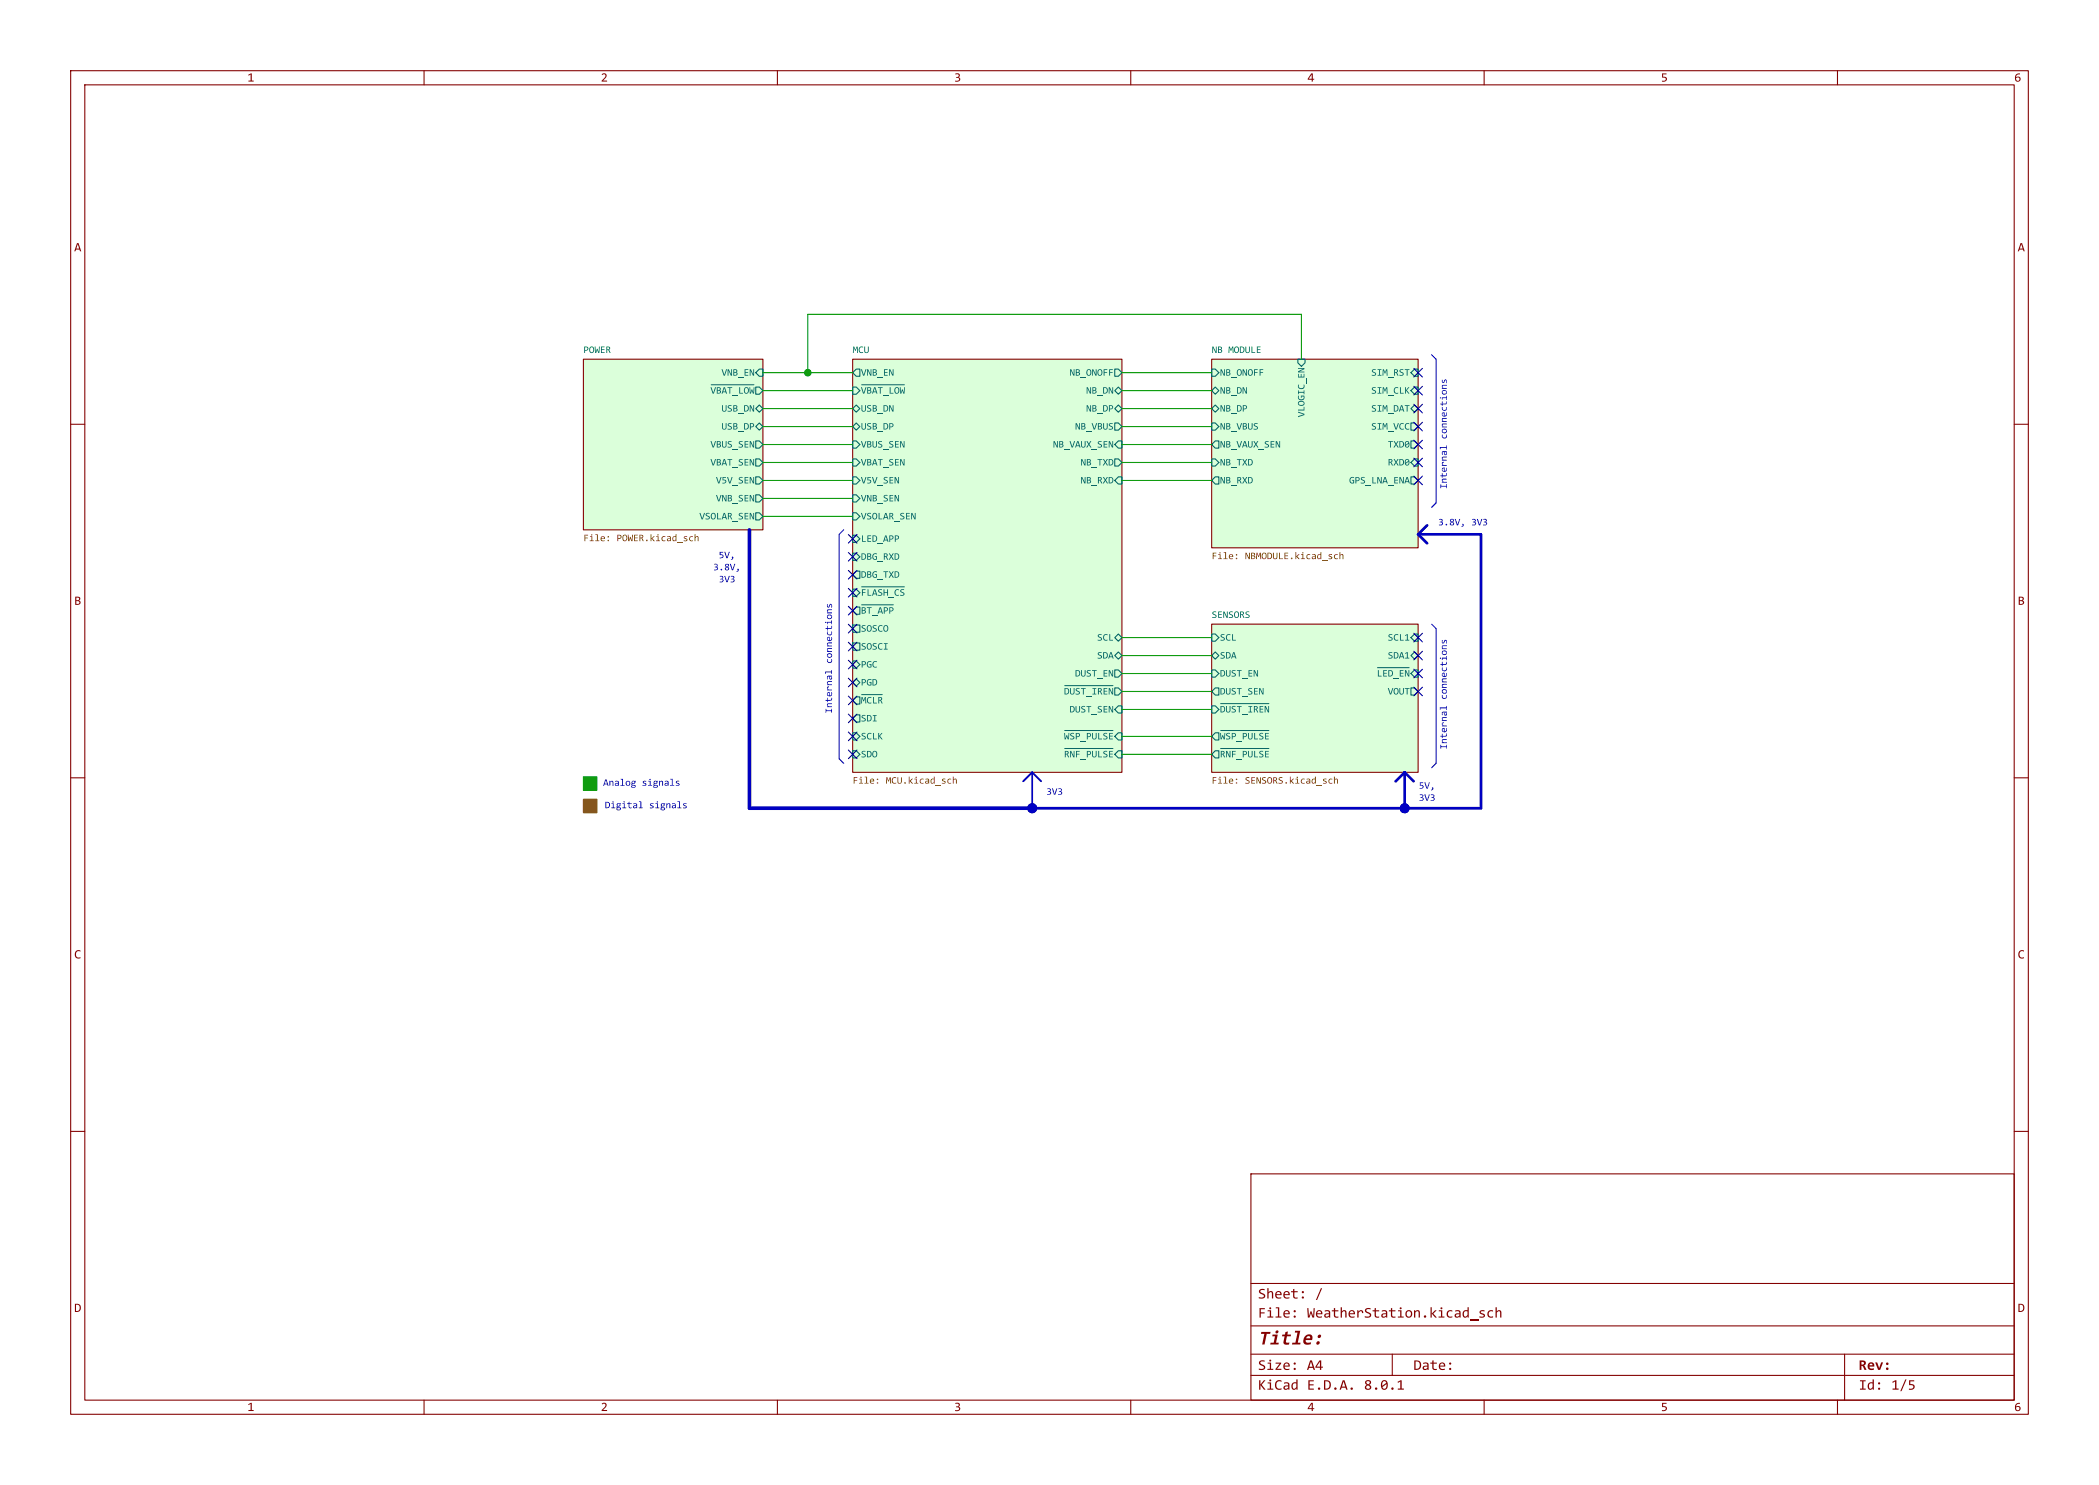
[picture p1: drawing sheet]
<svg xmlns="http://www.w3.org/2000/svg" width="297mm" height="210mm" viewBox="0 0 297 210" stroke-linecap="round" stroke-linejoin="round" font-family="sans-serif">
<g fill="none" stroke="#840000" stroke-width=".15">
<path d="M10 10h277v190h-277zM12 12h273v186h-273zM60 10v2M110 10v2M160 10v2M210 10v2M260 10v2M10 60h2M285 60h2M10 110h2M285 110h2M10 160h2"/>
<path d="M285 160h2M177 166h108v32h-108zM60 198v2M110 198v2M160 198v2M177 194.5h108M210 198v2M260 198v2"/>
</g>
<path d="M197.7 195.4l.6-.2v1.2h.3v.1h-.8v-.1h.3v-1l-.3 .2z" fill="#840000"/>
<path d="M177 191.5h108" fill="none" stroke="#840000" stroke-width=".15"/>
<g fill="#840000">
<circle cx="183.2" cy="192.8" r=".16"/>
<circle cx="183.2" cy="193.6" r=".16"/>
<circle cx="265.9" cy="195.6" r=".16"/>
<circle cx="265.9" cy="196.4" r=".16"/>
</g>
<path d="M177 187.5h108" fill="none" stroke="#840000" stroke-width=".15"/>
<g fill="#840000">
<path d="M184.7 188.9a.55 .55 0 0 1 .8-.2 .55 .55 0 0 1 .2 .8h-.9a.38 .38 0 0 0 .1 .4 .38 .38 0 0 0 .5 0l.1-.1v.3a.66 .66 0 0 1-.8 0 .66 .66 0 0 1-.2-.7v-.1h.9a.29 .29 0 0 0-.3-.4 .29 .29 0 0 0-.3 .4h-.3z"/>
<path d="M181.8 185.4a.46 .46 0 0 1 .5-.1 .46 .46 0 0 1 .2 .6h-.7a.45 .45 0 0 0 .6 .3v.1a.55 .55 0 0 1-.6 0 .55 .55 0 0 1-.2-.6h.7a.27 .27 0 0 0-.3-.3 .27 .27 0 0 0-.2 .3h-.2z"/>
<path d="M209.4 185.4l.7-.1v.2l-.3-.1a.17 .17 0 0 0-.2 0 .17 .17 0 0 0 0 .3 .43 .43 0 0 1 .5 .5l-.3 .1h-.5v-.2l.3 .1a.18 .18 0 0 0 .3 0 .18 .18 0 0 0-.1-.3l-.4-.2z"/>
<path d="M210.6 185.4l.5-.1h.2v.2a.39 .39 0 0 0-.7 .3 .39 .39 0 0 0 .7 .3v.2a.55 .55 0 0 1-.8-.1 .55 .55 0 0 1 .1-.8z"/>
<path d="M211.6 184.9h.2v.6a.35 .35 0 0 1 .4-.2 .35 .35 0 0 1 .2 .4v.6h-.1v-.6a.24 .24 0 0 0-.3-.3 .24 .24 0 0 0-.2 .2v.7h-.2z"/>
<circle cx="186.7" cy="189" r=".25"/>
<circle cx="186.5" cy="189.9" r=".25"/>
<circle cx="183.2" cy="185.4" r=".16"/>
<circle cx="183.2" cy="186.2" r=".16"/>
</g>
<path d="M177 181.5h108M197 191.5v3M261 191.5v6.5" fill="none" stroke="#840000" stroke-width=".15"/>
<g fill="#dbffda" stroke="#dbffda" stroke-width=".14">
<path d="M171.4 88.3h29.3v20.9h-29.3z"/>
<path d="M120.6 50.8h38.1v58.4h-38.1z"/>
<path d="M171.4 50.8h29.3v26.7h-29.3z"/>
<path d="M82.5 50.8h25.4v24.1h-25.4z"/>
</g>
<path d="M82.5 113h2v1.9h-2z" fill="#725600"/>
<circle cx="198.8" cy="114.3" r=".63" fill="#0000c8" stroke="#0000c8" stroke-width=".14"/>
<path d="M82.5 109.9h2v1.9h-2z" fill="#00c800"/>
<circle cx="146" cy="114.3" r=".63" fill="#0000c8" stroke="#0000c8" stroke-width=".14"/>
<path d="M171.4 88.3h29.3v20.9h-29.3z" fill="none" stroke="#840000" stroke-width=".15"/>
<path d="M172.7 99.5h6.8M194.9 94.4h4.5M172.7 105.9h6.8M172.7 103.3h6.8" fill="none" stroke="#006464" stroke-width=".14"/>
<path d="M171.4 99.8h.6l.5 .5-.5 .5h-.6zM171.4 89.7h.6l.5 .5-.5 .5h-.6zM171.4 92.7l.6-.5 .5 .5-.5 .5zM171.4 94.7h.6l.5 .6-.5 .5h-.6zM172 97.3h.5v1h-.5l-.6-.5zM199.6 92.7l.6-.5 .5 .5-.5 .5zM200.2 89.7h.5v1h-.5l-.6-.5zM172 106.2h.5v1h-.5l-.6-.5zM172 103.6h.5v1h-.5l-.6-.5z" fill="none" stroke="#006464" stroke-width=".15"/>
<g fill="#725600">
<path d="M174 110.2a.31 .31 0 0 1 .4 0 .31 .31 0 0 1 .1 .3h-.5l.1 .2h.4a.33 .33 0 0 1-.5 .1 .33 .33 0 0 1-.1-.4h.5a.19 .19 0 0 0-.2-.2 .19 .19 0 0 0-.2 .2h-.1z"/>
<circle cx="175" cy="110.2" r=".11"/>
<circle cx="175" cy="110.7" r=".11"/>
</g>
<path d="M120.6 50.8h38.1v58.4h-38.1z" fill="none" stroke="#840000" stroke-width=".15"/>
<path d="M120.6 57.8l.6-.5 .5 .5-.5 .5zM120.6 78.2h.6l.5 .5-.5 .5h-.6zM120.6 93.5h.6l.5 .5-.5 .5h-.6zM120.6 96.5l.6-.5 .5 .5-.5 .5zM120.6 90.9h1.1v1h-1.1zM121.2 80.8h.5v1h-.5l-.6-.5zM157.7 90.2l.5-.5 .5 .5-.5 .5zM157.7 92.7l.5-.5 .5 .5-.5 .5zM120.6 106.2h.6l.5 .5-.5 .5h-.6zM120.6 103.6h.6l.5 .5-.5 .5h-.6zM121.2 101.1h.5v1h-.5l-.6-.5z" fill="none" stroke="#006464" stroke-width=".15"/>
<g fill="#006464">
<path d="M121.9 98.6h.1l.2 .4 .2-.4h.1l.1 .9h-.2v-.8l-.2 .5-.2-.5v.8h-.1z"/>
<path d="M122.8 98.7l.4-.1h.1v.1a.34 .34 0 0 0-.5 .3 .34 .34 0 0 0 .5 .3v.2a.47 .47 0 0 1-.6-.2 .47 .47 0 0 1 .1-.6z"/>
<path d="M123.5 98.6h.2v.8h.4v.1h-.6z"/>
<path d="M124.3 98.6h.2a.24 .24 0 0 1 .3 .2 .24 .24 0 0 1-.2 .2l.3 .5h-.1l-.3-.4-.1 .4h-.1v-.8h.1v.3l.2-.1 .1-.1a.28 .28 0 0 0-.4-.1z"/>
</g>
<path d="M121.9 54.4h6.1M121.9 98.2h2.9M121.9 85.5h4.5M121.9 83h6.1M150.7 97h6.8M150.7 105.9h6.8M150.7 103.3h6.8" fill="none" stroke="#006464" stroke-width=".14"/>
<g fill="none" stroke="#006464" stroke-width=".15">
<path d="M120.6 54.7h.6l.5 .5-.5 .6h-.6zM121.2 52.2h.5v1h-.5l-.6-.5zM120.6 67.4h.6l.5 .5-.5 .6h-.6zM120.6 60.3l.6-.5 .5 .5-.5 .5zM120.6 72.5h.6l.5 .5-.5 .5h-.6zM120.6 62.4h.6l.5 .5-.5 .5h-.6zM120.6 64.9h.6l.5 .5-.5 .5h-.6zM120.6 70h.6l.5 .5-.5 .5h-.6zM120.6 75.7h.6l.5 .5-.5 .5h-.6zM120.6 88.4h1.1v1h-1.1zM120.6 83.3h.6l.5 .5-.5 .5h-.6zM121.2 98.6h.5v1h-.5l-.6-.5z"/>
<path d="M121.2 85.9h.5v1h-.5l-.6-.5z"/>
</g>
<g fill="#725600">
<path d="M123.2 110.2a.31 .31 0 0 1 .4 0 .31 .31 0 0 1 .1 .3h-.5l.1 .2h.4a.33 .33 0 0 1-.5 .1 .33 .33 0 0 1-.1-.4h.5a.19 .19 0 0 0-.2-.2 .19 .19 0 0 0-.2 .2h-.1z"/>
<circle cx="124.2" cy="110.2" r=".11"/>
<circle cx="124.2" cy="110.7" r=".11"/>
</g>
<path d="M171.4 50.8h29.3v26.7h-29.3z" fill="none" stroke="#840000" stroke-width=".15"/>
<path d="M171.4 59.8h.6l.5 .5-.5 .5h-.6zM171.4 55.2l.6-.5 .5 .5-.5 .6zM171.4 57.8l.6-.5 .5 .5-.5 .5zM171.4 52.2h.6l.5 .5-.5 .5h-.6zM200.2 52.2h.5v1h-.5l-.6-.5zM200.2 54.7h.5v1.1h-.5l-.6-.6zM200.2 57.3l.5 .5-.5 .5-.6-.5zM171.4 64.9h.6l.5 .5-.5 .5h-.6zM171.4 62.9l.6-.5h.5v1h-.5zM172 67.4h.5v1.1h-.5l-.6-.6zM199.6 62.4h.6l.5 .5-.5 .5h-.6zM200.2 64.9h.5v1h-.5l-.6-.5z" fill="none" stroke="#006464" stroke-width=".15"/>
<g fill="#725600">
<path d="M174 78.4a.31 .31 0 0 1 .4 0 .31 .31 0 0 1 .1 .4h-.5l.1 .2h.4a.33 .33 0 0 1-.5 .1 .33 .33 0 0 1-.1-.4h.5a.19 .19 0 0 0-.2-.2 .19 .19 0 0 0-.2 .2h-.1z"/>
<circle cx="175" cy="78.5" r=".11"/>
<circle cx="175" cy="79" r=".11"/>
</g>
<path d="M82.5 50.8h25.4v24.1h-25.4z" fill="none" stroke="#840000" stroke-width=".15"/>
<path d="M100.6 54.4h6.1" fill="none" stroke="#006464" stroke-width=".14"/>
<g fill="#725600">
<path d="M85.1 75.9a.31 .31 0 0 1 .4 0 .31 .31 0 0 1 .1 .3h-.5l.1 .2h.4a.33 .33 0 0 1-.5 .1 .33 .33 0 0 1-.1-.4h.5a.19 .19 0 0 0-.2-.2 .19 .19 0 0 0-.2 .2h-.1z"/>
<circle cx="86.1" cy="75.9" r=".11"/>
<circle cx="86.1" cy="76.4" r=".11"/>
</g>
<g fill="#0000c2">
<path d="M204.1 63.9l.6-.1-.1 .1a.24 .24 0 0 1 .2 .3 .24 .24 0 0 1-.3 .2 .24 .24 0 0 1-.2-.3v-.2h.1v.3h.2a.25 .25 0 0 0-.3-.3 .25 .25 0 0 0-.1 .4l-.2-.1z"/>
<path d="M203.7 63.2h.9v-.2h.1v.6h-.1v-.3h-.8v.2h-.1z"/>
<path d="M204 53.7h.1v.1a.15 .15 0 0 0 0 .2 .15 .15 0 0 0 .2 0 .15 .15 0 0 0 0-.2 .24 .24 0 0 1 .4-.1 .24 .24 0 0 1 0 .4v.1h-.1v-.4h-.1a.32 .32 0 0 1-.4 .3z"/>
<path d="M204.1 100.7l.6-.1-.1 .1a.24 .24 0 0 1 .2 .3 .24 .24 0 0 1-.3 .2 .24 .24 0 0 1-.2-.3v-.1h.1v.2l.2 .1a.25 .25 0 0 0-.3-.4 .25 .25 0 0 0-.1 .4l-.2-.1z"/>
<path d="M203.7 100h.9v-.2h.1v.6h-.1v-.2h-.8v.2h-.1z"/>
<path d="M204 90.5h.1v.1a.15 .15 0 0 0 0 .2 .15 .15 0 0 0 .2 .1 .15 .15 0 0 0 0-.2 .24 .24 0 0 1 .4-.2 .24 .24 0 0 1 0 .4v.1h-.1v-.3l-.1-.1a.32 .32 0 0 1-.4 .3z"/>
<path d="M89.6 113.6h.1a.33 .33 0 0 1 .5 .2v.5l-.2-.1-.3 .1-.1-.2 .3 .1 .1-.1v-.1l-.4 .1v-.1l.4-.2v-.1h-.4z"/>
<path d="M90.4 113.3h.3v.9h.3v.1h-.6v-.1h.2v-.8h-.2z"/>
<path d="M96.7 113.7l.4-.1v.1h-.1a.15 .15 0 0 0-.2 0 .15 .15 0 0 0 0 .2 .15 .15 0 0 0 .2 0 .24 .24 0 0 1 .1 .4 .24 .24 0 0 1-.3 0h-.2v-.1h.4l.1-.1a.32 .32 0 0 1-.4-.4z"/>
<path d="M95.7 110.5l.4-.1v.1h-.1a.15 .15 0 0 0-.2 0 .15 .15 0 0 0 0 .2 .15 .15 0 0 0 .2 0 .24 .24 0 0 1 .1 .4 .24 .24 0 0 1-.4 0h-.1v-.1h.4v-.1a.32 .32 0 0 1-.3-.4z"/>
<path d="M117.1 95.6l.6-.1-.1 .2a.24 .24 0 0 1 .2 .3 .24 .24 0 0 1-.3 .1 .24 .24 0 0 1-.2-.3v-.1h.1v.2l.2 .1a.25 .25 0 0 0-.3-.3 .25 .25 0 0 0-.1 .4l-.2-.1z"/>
<path d="M116.7 95h.9v-.2h.1v.5h-.1v-.2h-.8v.2h-.1z"/>
<path d="M117 85.4h.1v.1a.15 .15 0 0 0 0 .2 .15 .15 0 0 0 .2 .1 .15 .15 0 0 0 0-.2 .24 .24 0 0 1 .4-.1 .24 .24 0 0 1 0 .3v.1h-.1v-.3l-.1-.1a.32 .32 0 0 1-.4 .4z"/>
</g>
<path d="M82.5 113h2v1.9h-2z" fill="none" stroke="#725600" stroke-width=".15"/>
<g fill="none" stroke="#0000c2" stroke-width=".15">
<path d="M202.6 50.2l.6 .6v20.3l-.6 .7M119.4 74.9l-.7 .7v31.7l.7 .7M202.6 88.3l.6 .6v19.1l-.6 .6"/>
<circle cx="146" cy="114.3" r=".63"/>
<circle cx="198.8" cy="114.3" r=".63"/>
</g>
<path d="M82.5 109.9h2v1.9h-2z" fill="none" stroke="#00c800" stroke-width=".15"/>
<path d="M146 109.2v5.1M146 109.2l1.3 1.3M146 109.2l-1.2 1.3" fill="none" stroke="#0000c2" stroke-width=".25"/>
<path d="M200.7 75.6h8.8v38.7h-63.5M200.7 75.6l1.2 1.2M201.9 74.3l-1.2 1.3M198.8 109.2l-1.3 1.3M198.8 109.2l1.2 1.3M198.8 109.2v5.1" fill="none" stroke="#0000c2" stroke-width=".38"/>
<path d="M106 74.9v39.4h40" fill="none" stroke="#0000c2" stroke-width=".51"/>
<g fill="none" stroke="#009600" stroke-width=".15">
<path d="M107.9 52.7h12.7M107.9 55.2h12.7M107.9 57.8h12.7M158.7 52.7h12.7M158.7 55.2h12.7M158.7 57.8h12.7M184.1 50.8v-6.3h-69.8v8.2M107.9 60.3h12.7M107.9 65.4h12.7M107.9 70.5h12.7M107.9 67.9h12.7M107.9 73h12.7"/>
<path d="M107.9 62.9h12.7M158.7 60.3h12.7M158.7 65.4h12.7M158.7 67.9h12.7M158.7 62.9h12.7M158.7 90.2h12.7M158.7 97.8h12.7M158.7 92.7h12.7M158.7 95.3h12.7M158.7 106.7h12.7M158.7 104.1h12.7M158.7 100.3h12.7"/>
</g>
<g fill="none" stroke="#000084" stroke-width=".15">
<path d="M200.1 54.6l1.2 1.3M200.1 57.2l1.2 1.2M200.1 59.7l1.2 1.2M200.1 52.1l1.2 1.2M201.3 54.6l-1.2 1.3M201.3 57.2l-1.2 1.2M201.3 59.7l-1.2 1.2M201.3 52.1l-1.2 1.2M120 75.6l1.3 1.2M120 78.1l1.3 1.2M121.3 75.6l-1.3 1.2M121.3 78.1l-1.3 1.2"/>
<path d="M200.1 62.3l1.2 1.2M200.1 64.8l1.2 1.2M201.3 62.3l-1.2 1.2M201.3 64.8l-1.2 1.2M120 90.8l1.3 1.2M120 93.4l1.3 1.2M120 88.3l1.3 1.2M120 80.7l1.3 1.2M120 83.2l1.3 1.2M120 85.8l1.3 1.2M120 95.9l1.3 1.2M120 98.5l1.3 1.2"/>
<path d="M121.3 90.8l-1.3 1.2M121.3 93.4l-1.3 1.2M121.3 88.3l-1.3 1.2M121.3 80.7l-1.3 1.2M121.3 83.2l-1.3 1.2M121.3 85.8l-1.3 1.2M121.3 95.9l-1.3 1.2M121.3 98.5l-1.3 1.2M200.1 89.6l1.2 1.2M200.1 92.1l1.2 1.2M200.1 97.2l1.2 1.2M201.3 89.6l-1.2 1.2"/>
<path d="M201.3 92.1l-1.2 1.2M201.3 97.2l-1.2 1.2M120 103.5l1.3 1.2M120 101l1.3 1.2M120 106.1l1.3 1.2M121.3 103.5l-1.3 1.2M121.3 101l-1.3 1.2M121.3 106.1l-1.3 1.2"/>
</g>
<circle cx="114.3" cy="52.7" r=".46" fill="#009600" stroke="#009600" stroke-width=".15"/>
<text font-size="2.8" fill="#840000" x="178" y="190.7">Title:</text>
<g font-size="2.1" fill="#840000">
<text x="178" y="184.1">Sheet:</text>
<text x="186.1" y="184.1">/</text>
<text x="178" y="186.8">File:</text>
<text x="184.9" y="186.8">WeatherStation.kicad_sch</text>
<text x="178" y="197">KiCad E.D.A.</text>
<text x="178" y="194.2">Size:</text>
<text x="184.9" y="194.2">A4</text>
<text x="193" y="197">8.0.1</text>
<text x="200" y="194.2">Date:</text>
<text x="263" y="194.2">Rev:</text>
<text x="263" y="197">Id:</text>
<text x="267.6" y="197">1/5</text>
</g>
<g font-size="1.8" fill="#840000">
<text x="35" y="11.9">1</text>
<text x="85" y="11.9">2</text>
<text x="135" y="11.9">3</text>
<text x="185" y="11.9">4</text>
<text x="235" y="11.9">5</text>
<text x="285" y="11.9">6</text>
<text x="10.5" y="35.9">A</text>
<text x="285.5" y="35.9">A</text>
<text x="10.5" y="85.9">B</text>
<text x="285.5" y="85.9">B</text>
<text x="10.5" y="135.9">C</text>
<text x="285.5" y="135.9">C</text>
<text x="10.5" y="185.9">D</text>
<text x="285.5" y="185.9">D</text>
<text x="35" y="199.9">1</text>
<text x="85" y="199.9">2</text>
<text x="135" y="199.9">3</text>
<text x="185" y="199.9">4</text>
<text x="235" y="199.9">5</text>
<text x="285" y="199.9">6</text>
</g>
<g font-size="1.4" fill="#006464">
<text x="82.5" y="50.1">POWER</text>
<text x="102.1" y="53.4">VNB_EN</text>
<text x="120.6" y="50.1">MCU</text>
<text x="121.8" y="53.4">VNB_EN</text>
<text x="151.3" y="53.4">NB_ONOFF</text>
<text x="171.4" y="50.1">NB MODULE</text>
<text x="172.6" y="53.4">NB_ONOFF</text>
<text x="194" y="53.4">SIM_RST</text>
<text x="100.5" y="56">~{VBAT_LOW}</text>
<text x="102.1" y="58.5">USB_DN</text>
<text x="121.8" y="58.5">USB_DN</text>
<text x="121.8" y="56">~{VBAT_LOW}</text>
<text x="153.7" y="58.5">NB_DP</text>
<text x="153.7" y="56">NB_DN</text>
<text x="172.6" y="56">NB_DN</text>
<text x="172.6" y="58.5">NB_DP</text>
<text x="184.9" y="59" transform="rotate(-90 184.9 59)">VLOGIC_EN</text>
<text x="194" y="56">SIM_CLK</text>
<text x="194" y="58.5">SIM_DAT</text>
<text x="100.5" y="63.6">VBUS_SEN</text>
<text x="102.1" y="61">USB_DP</text>
<text x="121.8" y="61">USB_DP</text>
<text x="121.8" y="63.6">VBUS_SEN</text>
<text x="149" y="63.6">NB_VAUX_SEN</text>
<text x="152.1" y="61">NB_VBUS</text>
<text x="172.6" y="61">NB_VBUS</text>
<text x="172.6" y="63.6">NB_VAUX_SEN</text>
<text x="194" y="61">SIM_VCC</text>
<text x="196.4" y="63.6">TXD0</text>
<text x="100.5" y="66.1">VBAT_SEN</text>
<text x="101.3" y="71.2">VNB_SEN</text>
<text x="101.3" y="68.7">V5V_SEN</text>
<text x="121.8" y="68.7">V5V_SEN</text>
<text x="121.8" y="66.1">VBAT_SEN</text>
<text x="121.8" y="71.2">VNB_SEN</text>
<text x="152.9" y="68.7">NB_RXD</text>
<text x="152.9" y="66.1">NB_TXD</text>
<text x="172.6" y="68.7">NB_RXD</text>
<text x="172.6" y="66.1">NB_TXD</text>
<text x="196.4" y="66.1">RXD0</text>
<text x="99" y="73.7">VSOLAR_SEN</text>
<text x="121.8" y="73.7">VSOLAR_SEN</text>
<text x="121.8" y="76.9">LED_APP</text>
<text x="121.8" y="79.5">DBG_RXD</text>
<text x="121.8" y="82">DBG_TXD</text>
<text x="121.8" y="87.1">~{BT_APP}</text>
<text x="121.8" y="89.6">SOSCO</text>
<text x="121.8" y="84.5">~{FLASH_CS}</text>
<text x="171.4" y="87.6">SENSORS</text>
<text x="121.8" y="94.7">PGC</text>
<text x="121.8" y="92.2">SOSCI</text>
<text x="152.1" y="96">DUST_EN</text>
<text x="155.2" y="90.9">SCL</text>
<text x="155.2" y="93.4">SDA</text>
<text x="172.6" y="90.9">SCL</text>
<text x="172.6" y="93.4">SDA</text>
<text x="172.6" y="96">DUST_EN</text>
<text x="196.4" y="93.4">SDA1</text>
<text x="196.4" y="90.9">SCL1</text>
<text x="121.8" y="97.2">PGD</text>
<text x="150.6" y="98.5">~{DUST_IREN}</text>
<text x="151.3" y="101.1">DUST_SEN</text>
<text x="172.6" y="101.1">~{DUST_IREN}</text>
<text x="172.6" y="98.5">DUST_SEN</text>
<text x="196.4" y="98.5">VOUT</text>
<text x="121.8" y="107.4">SDO</text>
<text x="121.8" y="104.9">SCLK</text>
<text x="121.8" y="102.3">SDI</text>
<text x="150.6" y="107.4">~{RNF_PULSE}</text>
<text x="150.6" y="104.9">~{WSP_PULSE}</text>
<text x="172.6" y="107.4">~{RNF_PULSE}</text>
<text x="172.6" y="104.9">~{WSP_PULSE}</text>
</g>
<g font-size="1.4" fill="#0000c2">
<text x="205" y="62.1" transform="rotate(-90 205 62.1)">connections</text>
<text x="205" y="69.2" transform="rotate(-90 205 69.2)">Internal</text>
<text x="203.5" y="74.6">3.8V,</text>
<text x="208.2" y="74.6">3V3</text>
<text x="100.9" y="80.9">3.8V,</text>
<text x="101.7" y="79.2">5V,</text>
<text x="101.7" y="82.7">3V3</text>
<text x="118" y="93.9" transform="rotate(-90 118 93.9)">connections</text>
<text x="118" y="100.9" transform="rotate(-90 118 100.9)">Internal</text>
<text x="205" y="99" transform="rotate(-90 205 99)">connections</text>
<text x="205" y="106" transform="rotate(-90 205 106)">Internal</text>
<text x="85.3" y="111.4">Analog</text>
<text x="90.8" y="111.4">signals</text>
<text x="148.1" y="112.7">3V3</text>
<text x="200.8" y="111.8">5V,</text>
<text x="200.8" y="113.5">3V3</text>
<text x="85.6" y="114.6">Digital</text>
<text x="91.8" y="114.6">signals</text>
</g>
<g font-size="1.4" fill="#000084">
<text x="190.9" y="68.7">GPS_LNA_ENA</text>
<text x="194.8" y="96">~{LED_EN}</text>
</g>
<g font-size="1.4" fill="#725600">
<text x="82.5" y="77">File:</text>
<text x="87.2" y="77">POWER.kicad_sch</text>
<text x="171.4" y="79.5">File:</text>
<text x="176.1" y="79.5">NBMODULE.kicad_sch</text>
<text x="120.6" y="111.2">File:</text>
<text x="125.3" y="111.2">MCU.kicad_sch</text>
<text x="171.4" y="111.2">File:</text>
<text x="176.1" y="111.2">SENSORS.kicad_sch</text>
</g>
</svg>
